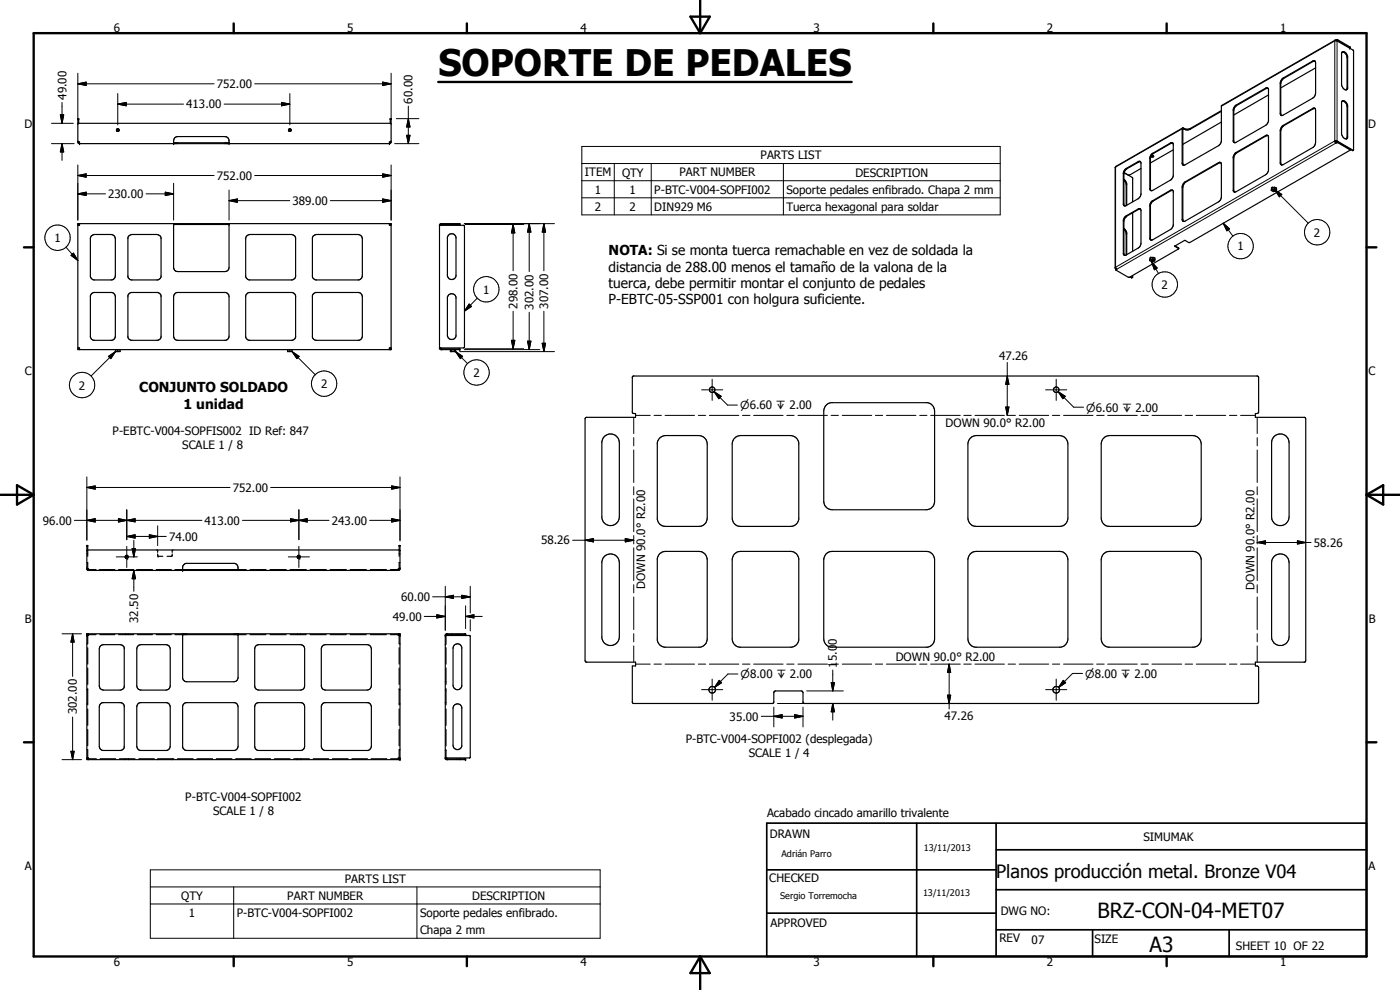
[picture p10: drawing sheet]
<svg xmlns="http://www.w3.org/2000/svg" width="420mm" height="297mm" viewBox="0 0 420 297" stroke-linecap="round" stroke-linejoin="round" font-family="sans-serif">
<g fill="none" stroke="#000" stroke-width=".35">
<path d="M394.7 18.3l-.6 .1-9 5.2-.4 .6-.3 .9v9.1l.2 .5M400.6 12.1v.2l.5-.1 5.1 3v29.9M400.6 12.1h.3M400.7 12.1l-34.1 19.6v10.7l-.4 .9-.5 .4-10.5 5.9M400.9 12.1l.6-.2 3.7 2.2-.1 .4M400.9 12.1v.1M401.1 12.2l.3-.1 3.8 2.2M402.7 15.7a.82 .82 0 0 1 1.3 .3l.4 1v9.5l-.3 .4a1.4 1.4 0 0 1-1.5-1.4zM402.8 15.6a1.57 1.57 0 0 1 1.5 1.5v9.5l-.2 .4M403.1 15.6l-.4 .3M23.4 37.2l.1-.2h93.7l.2 .2M23.6 37v-1.4h-.2v7l.3 .5h93.3l.4-.5v-7h-.3v1.4"/>
<path d="M35.1 38.8a.32 .32 0 0 1 .5 .1 .32 .32 0 0 1-.2 .5l-.3-.1zM86.7 38.9a.32 .32 0 0 1 .5 0 .32 .32 0 0 1-.2 .5l-.2-.1zM354.9 38.4l-20.1 11.6-.1 .3v30.1l.3 .3-.2 .3M354.9 38.4l-.1 10.7 .4 .5M366.6 33.4l-9.4 5.4a2.42 2.42 0 0 1-2.2-.1v10.6l.2 .3M366.6 36.6l-11.6 6.7M366.6 33.2l-9.4 5.4a2.46 2.46 0 0 1-2.3-.2M370.8 31.7l9-5.2 .3-.2 .5 .3 .1 9.7-.4 .9-9.7 5.6-.5-.4v-9.5zM380.5 26.5l-.5 .1-8.9 5.1-.6 .6-.2 .7v9.5l.1 .3M380.7 28.5l-10.4 6M384.8 23.7l9.1-5.4 .6-.1 .2 .3 .1 9.4-.2 .9-.7 .7-8.8 5a.54 .54 0 0 1-.6 .1 .54 .54 0 0 1-.3-.6v-9.1zM394.7 32.6l.1 .5v9.7l-.2 .8-.5 .6-9 5.2-.5 .1"/>
<path d="M394.7 32.6l-.6-.2-9 5.2-.6 .7-.3 .9v9.7l.4 .6M394.7 32.6h-.6l-8.8 5.1-.8 .9-.1 .6v9.7l.2 .6M394.8 20.4l-10.4 6M402.7 30.5a1.21 1.21 0 0 1 1.2 0 1.21 1.21 0 0 1 .5 1.2v9.5a.81 .81 0 0 1-.8 .4 .81 .81 0 0 1-.7-.7l-.3-.7zM402.8 30.3a1.7 1.7 0 0 1 1.5 1.5v9.5l-.2 .4M23.4 42.3v.2l.5 .1v.5M23.6 42.6l.3 .2M52.1 43.1l.2-1.6 .6-.4 .5-.1h14.1l.7 .2 .5 .5v1.4M52.1 42.8h16.6M117.1 42.6l-.2 .2M117.4 42.3l-.1 .2-.4 .1v.5M337.3 53.8l.8 1.4v6.4"/>
<path d="M337.3 54l.7 1.3v6.4M337.6 50.8l4.1-2.4h.5l.2 .4-.1 10-.6 .8-4.2 2.2-.4-.4v-9.5zM342.2 48.5l-4.1 2.2-.8 1v9.8l.2 .3M342.4 50.5l-3.5 2.1-1.6-.8 2.6 1.6v7.2M345.4 46.9a.48 .48 0 0 0 .8 0M345.5 46.8h.6M345.6 46.2l5.6-3.3 .5-.1 .4 .3-.1 10.1-.6 .7-5.8 3.3-.5-.4v-9.5zM346.1 46.8l.1 .1M346.2 46.8h-.7M346.2 46.9h.1M351.9 42.9l-.5 .1-5.3 3.1-.7 .8-.1 10 .1 .3M351.9 57.1l-.5 .1-5.4 3.2-.6 .7-.1 10.6 .1 .3"/>
<path d="M352.1 45l-6.8 3.9M355.2 55l10.5-6.2 .5-.1 .2 .2 .2 10.3-.3 .7-.6 .7-10.4 5.9-.5-.5v-10.1zM366.3 48.8l-10.5 5.9-.4 .4-.4 .9v10.1l.2 .3M370.6 46l9.2-5.3 .5-.1 .3 .3 .1 10.2-.4 .9-9.8 5.7-.4-.5v-10.1zM380.5 40.7l-.5 .1-8.9 5.1-.7 .8-.1 10.6 .1 .3M381.7 56.4l-.2 .7M381.8 56.2v.5M381.8 56.2l-.1 .1M381.8 56.7l-.3 .4M382.1 56.9l.5 .2-.3 .1-.3-.1zM382.6 56.9v.1M382.6 56.2h-.8"/>
<path d="M382.6 56.2l.5 .2v.5M382.6 56.2v.4M382.6 56.6l.5 .3M382.6 56.6l-.8 .1M383.1 56.9l-.2 .5-.8 .1-.6-.4M400.6 42.3h.7l4.9 2.8M400.6 42.3l.2 .1M400.6 42.3l.3 .6M400.8 42.4h.3l4.9 2.8 .2-.1M400.8 42.4l.1 .3M400.9 42.7l.6-.1 3.7 2.1v.4l-48.1 27.7-1.6-.7-2.8 1.7M400.9 42.9l.6-.1 3.7 2.2"/>
<path d="M400.9 42.7v.2M23.9 67.4h-.5v-.3h94v.3h-.5M23.9 67.1v.5h-.5v36.8h.5v.5M27.5 70.7l.9-.3h4.9a1.3 1.3 0 0 1 1.3 1.2v11.2l-.2 .6-.8 .6h-5.5l-.6-.4-.4-.6v-11.6zM38.6 70.9l1-.5h7.5l1.1 .5 .1 .5v11.6l-.5 .8-.4 .2h-8l-.8-.6-.2-.4v-11.6zM52.1 67.4h16.6M52.1 67.1v13.2l.4 .9 .9 .3h14.1l.9-.3 .3-.9v-13.2M73.9 70.9l1.1-.5h12.5l1 .5 .2 .5v11.6l-.2 .4-.8 .6h-13l-.4-.2-.6-.8v-11.6zM93.9 70.9l1.1-.5h12.5a1.3 1.3 0 0 1 1.2 1.2v11.2l-.3 .8-.7 .4h-13l-.8-.6-.1-.4v-11.6zM116.9 67.1v.5h.5v36.8h-.5v.5M131.9 67.6h7.2l.3 .3v36.2l-.3 .3h-7.2M132.4 67.1h5.6v.3h-5.6"/>
<path d="M132.4 67.1v.3M132.4 67.1l-.5 .4v37l.5 .4M132.4 67.4l-.3 .2M134.5 70.7a1.31 1.31 0 0 1 1.4-.5 1.31 1.31 0 0 1 1 1v11.6a1.33 1.33 0 0 1-1.3 1.1 1.33 1.33 0 0 1-1.3-1.1v-11.6zM337.3 68.5l.8 1.4v6.5M337.3 68.7l.7 1.3v6.5M338 65l-.1 .1M338 76.5l3.9-2.3 .5-1v-10.2l-.4-.4-4 2.2-.8 1-.1 10.4 .4 .4M338 76.5l-.5 .1M339.9 63.8v11.6M342.2 62.7l-.5 .1-3.6 2.1-.8 1.1v10.3l.2 .3M345.3 77.2l-.3 1"/>
<path d="M345.3 77.2v.6M345.3 77.2h.7M345.3 77.8l-.3 .4M345.5 78l.4-.1 .2 .2-.5 .1zM345.6 60.5l5.6-3.4 .5-.1 .4 .3-.1 10.7-.6 .7-5.9 3.4-.4-.5v-10.1zM346 77.2l.6 .2v.6M346 77.2v.4M346 77.6l.6 .4M346 77.6l-.7 .2M346.6 78l-.2 .4-.8 .1-.6-.3M352.7 73.8l1 .6v.3l-14.8 8.5-4.1-2.2M352.7 73.8l1 .8"/>
<path d="M27.5 88.1l.6-.3h5.5l.8 .5 .2 .7v11.9l-.2 .7-.5 .4-5.8 .1-.6-.3-.3-.5-.1-12.5zM38.6 88.3l.8-.5h8l.8 .5 .1 .5v12.3l-.3 .7-.6 .3h-8l-.8-.5-.2-.5v-12.3zM52.3 88.3l.8-.5h14.6l.5 .2 .5 .5v.5v11.9l-.3 .9-.7 .3h-14.6l-.6-.3-.4-.9v-11.9zM73.9 88.3l.8-.5h13l.8 .5 .2 .5v12.3l-.2 .5-.8 .5h-13l-.6-.3-.4-.7v-12.3zM93.9 88.3l.8-.5h13l.7 .3 .3 .9v11.9l-.3 .9-.7 .3h-13l-.6-.3-.3-.7v-12.3zM134.7 88.4a1.33 1.33 0 0 1 2.2 .8v11.6a1.32 1.32 0 0 1-1.3 1.1 1.32 1.32 0 0 1-1.3-1.1v-11.6zM334.7 80.3l.1-.1 .4 .6-.4 .2M339.2 83.1l.4 .3 .3-.2M339.3 83l.6 .2M339.9 82.6v.6M23.9 104.6h-.5v.3h94v-.3h-.5M34.7 104.9v.6h1.4v-.6"/>
<path d="M34.8 104.9h.1M34.9 104.9h.1M35.2 104.9h-.5M35.3 104.9v.6M35.5 104.9h.6M35.8 104.9h.1M86.3 104.9v.6h1.4v-.6M86.5 104.9h.1M86.8 104.9h-.5M87 104.9v.6M87.2 104.9h.5M87.5 104.9h.1"/>
<path d="M132.1 104.4l.3 .2M132.4 104.6h5.6v.3h-5.6M132.4 104.6v.3M135.2 104.9v.6h1.5v-.6h-.3M135.2 104.9h.9M135.5 104.9h.1M135.5 104.9v.6M136.3 104.9v.6M175.8 125.3l14.9-.1v-1.1l-.8-.1-.1-.3v-10.5l.3-.4h187.3l.3 .4v10.5l-.2 .3-.7 .1v1.1h14.7l.4 .5-.1 72.8-.3 .2h-14.7v1.1l.6 .1 .3 .3v10.5l-.3 .4h-136.1l-.3-.4v-2.9l-.5-.5h-7.9l-.4 .5v2.9l-.3 .4h-41.8l-.3-.4v-10.9h.9v-1.1h-14.7l-.4-.5v-72.5zM181.3 131.1a2.63 2.63 0 0 1 2.9-.7 2.63 2.63 0 0 1 1.7 2.4v22.3a2.64 2.64 0 0 1-2.5 2.6 2.64 2.64 0 0 1-2.8-2.3v-22.9zM197.9 131.6l.8-.7 1-.2h10.1a2.59 2.59 0 0 1 2.4 2.5v22.2a2.52 2.52 0 0 1-2.4 2.5h-10.1a2.48 2.48 0 0 1-2.4-2.1v-23zM220.4 131.6l.8-.7 1-.2h15.1a2.58 2.58 0 0 1 2.4 2.1v23a2.49 2.49 0 0 1-2.4 2.1h-15.1a2.51 2.51 0 0 1-2.5-2.5v-22.2z"/>
<path d="M247.9 121.7l.5-.5 1-.4h28.9a2.57 2.57 0 0 1 2.2 2.5v27.2a2.46 2.46 0 0 1-2.5 2.5h-28.2a2.59 2.59 0 0 1-2.6-2.5v-27.2zM291.1 131.6l.9-.7 1-.2h25a2.59 2.59 0 0 1 2.5 2.5v22.2a2.52 2.52 0 0 1-2.5 2.5h-25a2.52 2.52 0 0 1-2.5-2.5v-22.2zM331.1 131.6l.8-.7 1.1-.2h25a2.59 2.59 0 0 1 2.5 2.5v22.2a2.52 2.52 0 0 1-2.5 2.5h-25a2.51 2.51 0 0 1-2.5-2.5v-22.2zM382.3 131.1a2.62 2.62 0 0 1 2.9-.7 2.62 2.62 0 0 1 1.7 2.4v22.3a2.62 2.62 0 0 1-2.7 2.6 2.62 2.62 0 0 1-2.6-2.6v-22.3l.1-.7zM26.1 170.5l.5 .1v.6M26.1 170.6h.1M26.1 166.2h.1M26.1 168.8h.1M26.1 165.2l.2-.2h93.5l.2 .2M26.2 168.8l.2 2.1h2.4M26.2 166.2h.1M26.3 166.9v-3.2h-.2v7.1l.5 .4"/>
<path d="M26.6 171.2h92.9M29.8 170.9v.1M29.8 171.1v.1M30 170.9h4.5M35.6 170.9h4.5M37.3 170.9v.1M37.3 171.1v.1M38.3 166.7a.5 .5 0 0 0-.8 .4 .5 .5 0 0 0 .8 .4M41.1 170.9v.1M41.1 171.1v.1M41.2 170.9h4.6M46.9 170.9h4.5"/>
<path d="M47.1 165l.1 .1M47.3 165.1v.6M47.3 166.2v.6M47.3 166.8h.1M47.4 166.9h1.4M51.1 170.9v.1M51.1 171.1v.1M51.5 166.9h-1.3M51.5 166.9h.1M51.7 166.2l-.1 .6M51.7 165.1v.6M51.9 165l-.1 .1"/>
<path d="M52.5 170.9h21.4M54.8 171.2l.1-1.4 .9-.8h14.6l.8 .6 .2 1.6M75 170.9h4.8M76.4 170.9v.1M76.4 171.1v.1M81.1 170.9h4.8M87.1 170.9h4.8M89.4 167.5h.5M89.9 166.7a.47 .47 0 0 0-.7 0 .47 .47 0 0 0 .3 .7 .47 .47 0 0 0 .6-.4 .42 .42 0 0 0-.6-.2 .42 .42 0 0 0-.1 .6M91.4 170.9v.1M91.4 171.1v.1M93.1 170.9h4.8"/>
<path d="M96.4 170.9v.1M96.4 171.1v.1M99.1 170.9h4.8M105.1 170.9h4.8M111.2 170.9h4.7M111.5 170.9v.1M111.5 171.1v.1M119.8 166.9v-3.2h.2v7.1l-.5 .4M119.8 166.2h.2M120 170.5l-.5 .1v.6M120 168.8h-.2l-.1 2.1h-2.5M181.3 167a2.63 2.63 0 0 1 2.9-.6 2.63 2.63 0 0 1 1.7 2.4v22.3a2.64 2.64 0 0 1-2.5 2.6 2.64 2.64 0 0 1-2.8-2.2v-23.1z"/>
<path d="M197.9 166.3l.8-.6 1-.3h10.1a2.51 2.51 0 0 1 2.4 2.5v23.8a2.57 2.57 0 0 1-2.1 2.5h-10.7a2.55 2.55 0 0 1-2.1-2.1v-24.5zM220.4 166.3l.8-.6 1-.3h15.1a2.47 2.47 0 0 1 2.4 2.2v24.5a2.55 2.55 0 0 1-2.1 2.1h-15.7a2.57 2.57 0 0 1-2.2-2.5v-23.8zM247.9 166.3l.8-.6 1.1-.3h28.2a2.51 2.51 0 0 1 2.5 2.5v23.8a2.57 2.57 0 0 1-2.2 2.5h-28.9a2.57 2.57 0 0 1-2.2-2.5v-23.8zM291.1 166.3l.9-.6 1-.3h25a2.52 2.52 0 0 1 2.5 2.5v23.8a2.57 2.57 0 0 1-2.2 2.5h-25.7a2.57 2.57 0 0 1-2.1-2.5v-23.8zM331.1 166.3l.8-.6 1.1-.3h25a2.51 2.51 0 0 1 2.5 2.5v23.8a2.57 2.57 0 0 1-2.2 2.5h-25.7a2.57 2.57 0 0 1-2.1-2.5v-23.8zM382.3 167a2.62 2.62 0 0 1 2.9-.6 2.62 2.62 0 0 1 1.7 2.4v22.3a2.62 2.62 0 0 1-2.7 2.6 2.62 2.62 0 0 1-2.6-2.6v-22.3l.1-.7zM26.1 193.2h.1M26.2 193.2h.1M26.3 190.7v2.4M26.3 194.4v4.9M26.6 190.2v.5h-.5v36.7h.5v.5M28.8 190.4h-2.7v-.2h93.9v.2h-2.8"/>
<path d="M30 190.4h4.5M30 194l1.1-.6h5l.8 .4 .4 .6-.1 11.9-.5 .5-.6 .3h-5a1.3 1.3 0 0 1-1.3-1.3v-11.1zM35.6 190.4h4.5M37.7 190.2h.1M37.7 190.3v.1M38.5 190.2h.1M38.5 190.3v.1M41.2 190.4h4.6M41.6 193.6l.7-.2h7.5l1 .6 .3 .7v11.1l-.6 1-.7 .3h-7.5l-1-.6-.2-.7v-11.1zM46.9 190.4h4.5M52.5 190.4h21.4M54.8 190.2l.1 13.6a1.23 1.23 0 0 0 1.2 .8h14.1l.7-.3 .5-1v-13.1"/>
<path d="M75 190.4h4.8M76.8 193.8l.9-.4h12.5l.9 .4 .3 .9v11.1l-.3 .9-.9 .4h-12.5l-.9-.4-.4-.9v-11.1zM81.1 190.4h4.8M87.1 190.4h4.8M89.3 190.2h.1M89.3 190.3v.1M90.1 190.2h.1M90.1 190.3v.1M93.1 190.4h4.8M96.6 194l1.1-.6h12.5a1.3 1.3 0 0 1 1.3 1.3v11.1a1.3 1.3 0 0 1-1.3 1.3h-12.5l-.7-.3-.6-1v-11.1zM99.1 190.4h4.8M105.1 190.4h4.8"/>
<path d="M111.2 190.4h4.7M119.5 190.2v.5h.5v36.7h-.5v.5M119.8 190.7v2.4M119.8 194.4v4.9M119.8 193.2h.2M133.6 190.7h7.4l.1 .2v36.3l-.1 .2h-7.4M133.6 193.4h.1M133.8 193.4h.1M133.8 194.4v4.9M134.1 190.2h5.6v.2h-5.7l-.2 .3v2.4M134.1 190.2v.2M134.1 190.2l-.5 .3v37.1l.5 .3"/>
<path d="M135.7 190.2h.1M135.7 190.3v.1M136.2 193.7a1.32 1.32 0 0 1 1.4-.5 1.32 1.32 0 0 1 1 1v11.7a1.33 1.33 0 0 1-1.4 1 1.33 1.33 0 0 1-1.2-1.3v-11.1zM137.2 190.2h.1M137.2 190.3v.1M138.1 190.2h.1M138.1 190.3v.1M26.1 211.2h.1M26.1 206.9h.1M26.2 211.2h.1M26.2 206.9h.1M26.3 200.4v5"/>
<path d="M26.3 206.6v4.9M26.3 212.7v4.9M26.3 218.9v4.9M30.2 211.2l.6-.4h5.5l.9 .8 .1 12.6-.2 .4-.6 .5-5.7 .1-.8-.6-.2-.7v-11.9zM41.4 211.2l.7-.4h8l.6 .4 .4 .8v11.9l-.6 1.1-.4 .2h-8l-.8-.6-.2-.7v-11.9zM55.2 211.2l.6-.4h14.6l.5 .2 .5 1v11.9l-.2 .7-.8 .6h-14.6l-.4-.2-.6-.8v-12.4zM76.8 211.2l.6-.4h13.1l.6 .4 .3 .8v11.9l-.3 .9-.6 .4h-13.1l-.6-.4-.4-.9v-11.9zM96.8 211.2l.6-.4h13l.5 .2 .6 1v11.9l-.4 .9-.7 .4h-13l-.4-.2-.6-1.1v-11.9zM119.8 200.4v5M119.8 206.6v4.9M119.8 212.7v4.9M119.8 218.9v4.9"/>
<path d="M119.8 211.2h.2M119.8 206.9h.2M133.6 207.1h.1M133.6 210.8h.1M133.6 204.6h.1M133.8 207.1h.1M133.8 210.8h.1M133.8 204.6h.1M133.8 200.4v5M133.8 206.6v4.9M133.8 212.7v4.9M133.8 218.9v4.9"/>
<path d="M136.2 211.7a1.35 1.35 0 0 1 1.4-.5 1.35 1.35 0 0 1 1 1v11.7a1.33 1.33 0 0 1-1.5 1 1.33 1.33 0 0 1-1.1-1.3v-11.1zM26.1 224.9h.1M26.2 224.9l.1 2.5M28.9 227.7h-2.8v.2h93.9v-.2h-2.7M30 227.7h4.7M35.8 227.7h4.7M37.5 227.7v.1M37.5 227.8v.1M38.6 227.7v.1M38.6 227.8v.1M41.7 227.7h4.6M47.3 227.7v.1"/>
<path d="M47.3 227.8v.1M47.5 227.7h4.6M51.7 227.7v.1M51.7 227.8v.1M53.3 227.7h4.6M59.1 227.7h4.7M64.9 227.7h4.7M70.7 227.7h4.7M76.5 227.7h4.7M82.4 227.7h4.6M88.2 227.7h4.6M89.2 227.7v.1"/>
<path d="M89.2 227.8v.1M90.2 227.7v.1M90.2 227.8v.1M94 227.7h4.6M99.8 227.7h4.7M105.6 227.7h4.7M111.4 227.7h4.7M120 224.9l-.2 .1v2.4M133.6 225.2h.1M133.8 225.2h.1M133.8 225v2.4l.3 .3M134.1 227.7h5.6v.2h-5.6"/>
<path d="M134.1 227.7v.2M137.2 227.7v.1M137.2 227.8v.1M137.9 227.7v.1M137.9 227.8v.1M138.2 227.7v.1M138.2 227.8v.1"/>
<circle cx="35.3" cy="39" r=".42"/>
<circle cx="87" cy="39" r=".4"/>
<circle cx="213.7" cy="116.9" r=".83"/>
<circle cx="317" cy="116.9" r=".83"/>
<circle cx="38.1" cy="167.1" r=".42"/>
<circle cx="213.7" cy="207" r="1.01"/>
<circle cx="317" cy="206.9" r="1"/>
</g>
<g fill="#000">
<circle cx="405.1" cy="14.5" r=".18"/>
<circle cx="23.4" cy="35.6" r=".18"/>
<circle cx="23.6" cy="35.6" r=".18"/>
<circle cx="117.1" cy="35.6" r=".18"/>
<circle cx="117.4" cy="35.6" r=".18"/>
<circle cx="23.9" cy="43.1" r=".18"/>
<circle cx="52.1" cy="43.1" r=".18"/>
<circle cx="68.7" cy="43.1" r=".18"/>
<circle cx="116.9" cy="43.1" r=".18"/>
<circle cx="131.9" cy="67.6" r=".18"/>
<circle cx="138" cy="67.1" r=".18"/>
<circle cx="138" cy="67.4" r=".18"/>
<circle cx="131.9" cy="104.4" r=".18"/>
<circle cx="138" cy="104.6" r=".18"/>
<circle cx="138" cy="104.9" r=".18"/>
<circle cx="38.3" cy="166.7" r=".18"/>
<circle cx="38.3" cy="167.5" r=".18"/>
<circle cx="47.4" cy="166.9" r=".18"/>
<circle cx="54.8" cy="170.9" r=".18"/>
<circle cx="54.8" cy="171.2" r=".18"/>
<circle cx="89.9" cy="167.5" r=".18"/>
<circle cx="89.9" cy="166.7" r=".18"/>
<circle cx="26.1" cy="190.7" r=".18"/>
<circle cx="26.1" cy="190.2" r=".18"/>
<circle cx="26.1" cy="190.4" r=".18"/>
<circle cx="54.8" cy="190.4" r=".18"/>
<circle cx="54.8" cy="190.2" r=".18"/>
<circle cx="120" cy="190.4" r=".18"/>
<circle cx="120" cy="190.2" r=".18"/>
<circle cx="120" cy="190.7" r=".18"/>
<circle cx="133.6" cy="190.7" r=".18"/>
<circle cx="139.7" cy="190.2" r=".18"/>
<circle cx="139.7" cy="190.4" r=".18"/>
<circle cx="26.1" cy="227.4" r=".18"/>
<circle cx="120" cy="227.4" r=".18"/>
<circle cx="120" cy="227.9" r=".18"/>
<circle cx="120" cy="227.7" r=".18"/>
<circle cx="133.6" cy="227.4" r=".18"/>
<circle cx="139.7" cy="227.9" r=".18"/>
<circle cx="139.7" cy="227.7" r=".18"/>
</g>
<g fill="none" stroke="#000" stroke-width=".3">
<path d="M393.9 18.3l.2 .1M401.1 11.9v.3M401.3 12.3v30l-.2 .1M401.5 11.9v.3M404.4 17.2l-.1 .1M405.1 14.1v.2M15.4 37h6.6M18.1 34.5h1l-.5 2.5zM18.6 30.7v6.3M23.4 25.1l2.5-.5v1.1zM23.4 22v13.6M23.4 25.1h40.9"/>
<path d="M35.3 31.2l2.6-.5v1zM35.3 31.2h19.8M35.3 28.1v9.4M67.3 31.2h19.7M76.4 25.1h41M84.5 30.7l2.5 .5-2.5 .5zM87 28.1v9.4M114.8 24.6l2.6 .5-2.6 .6zM117.4 22v13.6M118.9 35.6h6.8M122.5 35.6l.6 2.5h-1.1zM122.5 31.8v11.3"/>
<path d="M355.2 38.7h-.2M355.4 38.6v.2M357.2 38.6v.2M366.6 31.9l34-19.6v30l-65.8 37.9v-30.1l20-11.4M370.1 33.1l.2 .1M371 31.5l.1 .2M379.8 26.5l.2 .1M384.2 24.9l.2 .2M384.2 34l.2 .2M384.2 39.2h.2M385.1 23.4l.2 .1M385.1 37.6l.2 .1"/>
<path d="M393.9 32.6h.2M404.4 31.9l-.1 .1M404.4 26.3l-.1 .1M15.4 43.1h6.9M18.6 43.1l.5 2.5h-1zM18.6 43.1v5M23.4 52.7l2.5-.5v1zM23.4 58.2l2.5-.5v1zM23.4 52.7h40.9M23.4 49.5v16.5M23.4 58.2h8.3M43.8 58.2h8.3"/>
<path d="M49.6 57.7l2.5 .5-2.5 .5zM52.1 55v11M68.7 57v9M76.4 52.7h41M114.8 52.2l2.6 .5-2.6 .5zM114.8 59.7l2.6 .5-2.6 .5zM117.4 49.5v16.5M118.4 43.1h7.3M122 40.6h1.1l-.6 2.5zM174.6 43.9h125.6v20.6h-125.6zM174.6 49.1h125.6M174.6 54.2h125.6"/>
<path d="M174.6 59.4h125.6M184.4 49.1v15.4M195.4 49.1v15.4M235.1 49.1v15.4M337.1 52.1l.2 .1M338 50.5l.1 .2M338.1 55.4l-.1 .1M341.5 48.5l.2 .1M345.1 47.5l.2 .1M345.1 56.6l.2 .1M346 46l.1 .1M351.2 42.9l.2 .1"/>
<path d="M351.2 57.1l.2 .1M354.8 48.9l.2 .2M354.8 56.1l.2 .1M355.7 54.6l.1 .1M365.7 48.8l.1 .1M370.1 42.2l.2 .1M370.1 47.3l.2 .1M370.1 57l.2 .1M371 45.8l.1 .1M379.8 40.7l.2 .1M382.6 56.9l2.1 1.4-.7 .8zM382.6 56.9l10 10.1"/>
<path d="M384.2 48.9h.2M400.9 42.9l-65.7 37.9M401.1 42.6v.2M401.5 42.6v.2M404.4 41l-.1 .1M405.1 44.7v.2M406 45.1l-.1 .1M19.8 74.2l3.6 3.9M21.3 76.6l.7-.7 1.4 2.2zM68.7 60.2l2.5-.5v1zM68.7 60.2h18.2M99.1 60.2h18.3"/>
<path d="M139.3 67.1h27.1M139.6 67.4h17.6M154 67.4l.5 2.5h-1zM154 67.4v13.8M158.8 67.1l.5 2.5h-1zM158.8 67.1v14.4M163.2 67.1l.5 2.5h-1zM163.2 67.1v14.1M337.1 61.2l.2 .1M337.1 66.3l.2 .1M337.1 76l.2 .1M338 64.8l.1 .1"/>
<path d="M338.1 70.1l-.1 .1M341.5 62.7l.2 .1M345.1 61.7l.2 .1M345.1 71.4l.2 .1M345.6 78.5l1.7 1.9-.9 .5zM345.6 78.5l2.1 3.5M346 60.2l.1 .1M352.7 73.8v.2M353.6 74.3v.2M354.8 65.8l.2 .1M367.1 67l1.9 1.7-.8 .6zM367.1 67l2.9 3.9"/>
<path d="M140.8 91.2l.7 .7-2.1 1.4zM143.2 89.5l-3.8 3.8M154 93.4v11.2M158.8 93.7v11.2M163.2 93.4v12.1M334.9 80.5l-.1 .1M339.8 83.2l-.2 .2M32.5 106.9l2.2-1.4-1.4 2.1zM34.7 105.5l-7.4 7.3M87.7 105.5l2.1 1.4-.7 .7zM87.7 105.5l6.9 6.9M136.7 105.5l2.1 1.4-.6 .7z"/>
<path d="M136.7 105.5l3.6 3.6M138 105.5h28.4M139.3 104.9h22.7M139.6 104.6h17.6M153.5 102.1h1l-.5 2.5zM158.3 102.4h1l-.5 2.5zM162.7 103h1l-.5 2.5zM210.6 117h6.3M213.7 113.8v6.3M214.3 117.5l2.1 1.4-.7 .7zM214.3 117.5l4 4h3M302.3 112.8l.5 2.5h-1z"/>
<path d="M302.3 108.8v15.8M313.8 117h6.4M317 113.8v6.3M317.6 117.5l2.1 1.4-.7 .7zM317.6 117.5l4.6 4.7h3M190.2 125.2v4.9M190.2 131.3v2.5M190.2 135v9.8M190.7 124.6h4.4M196.3 124.6h2.2M199.6 124.6h8.8M209.6 124.6h2.2"/>
<path d="M212.9 124.6h8.8M222.8 124.6h2.3M226.2 124.6h8.8M236.1 124.6h2.2M239.5 124.6h8.8M249.4 124.6h2.2M252.8 124.6h8.8M262.7 124.6h2.2M266 124.6h8.9M276 124.6h2.2M279.3 124.6h8.9M289.3 124.6h2.2"/>
<path d="M292.6 124.6h8.8M301.8 122.1h1l-.5 2.5zM302.5 124.6h2.2M305.9 124.6h8.8M315.8 124.6h2.2M319.2 124.6h8.8M329.1 124.6h2.3M332.4 124.6h8.9M342.4 124.6h2.2M345.7 124.6h8.9M355.7 124.6h2.2M359 124.6h8.9"/>
<path d="M369 124.6h2.2M372.3 124.6h4.5M377.3 125.2v4.9M377.3 131.3v2.5M377.3 135v9.8M22.3 156.1h38.3M26.1 146.3l2.5-.5v1zM26.1 156.1l2.5-.5v1zM26.1 146.3h42.9M26.1 143.1v19M35.5 155.6l2.5 .5-2.5 .5zM35.5 155.6l5 1v-1l-5 1z"/>
<path d="M38 156.1l2.5-.5v1zM38 153v8.9M47.3 157.8v5.9M72.8 156.1h26M81.2 146.3h38.8M87.2 155.6l2.5 .5-2.5 .5zM87.2 155.6v1l5-1v1zM89.7 156.1l2.5-.5v1zM89.7 153v8.9M110.9 156.1h9.1M117.5 145.8l2.5 .5-2.5 .5zM117.5 155.6l2.5 .5-2.5 .5z"/>
<path d="M120 143.1v19.2M190.2 146v2.5M190.2 149.7v9.8M377.3 146v2.5M377.3 149.7v9.8M34.9 167.1h6.3M38 161l2.5-.6v1.1zM38 163.9v6.4M38 161h11.9M39.7 164.6h1l-.5 2.5zM40.2 171.2l.5 2.5h-1zM40.2 162.1v5"/>
<path d="M40.2 171.2v6.2M44.8 160.4l2.5 .6-2.5 .5zM86.5 167.1h6.4M89.7 163.9v6.4M129.8 179.1h11.3M133.6 179.1l2.5-.5v1zM133.6 175.9v13.2M138.6 178.6l2.5 .5-2.5 .5zM141.1 175.9v8M171.9 162.1h18.3M175.6 162.1l2.5-.5v1zM187.7 161.6l2.5 .5-2.5 .5z"/>
<path d="M190.2 160.7v2.5M190.2 164.4v9.8M190.2 175.4v2.5M190.2 179.1v9.8M377.3 162.8l2.5-.5v.9zM377.3 160.7v2.5M377.3 164.4v9.8M377.3 175.4v2.5M377.3 179.1v9.8M377.3 162.8h16.2M389.4 162.3l2.5 .5-2.5 .4zM18.6 190.2h5.9"/>
<path d="M21.8 190.2l.5 2.5h-1zM21.8 190.2v12.7M127.3 185h6.3M131.1 184.4l2.5 .6-2.5 .4zM139.7 185l2.5-.6v1zM139.7 185h5M139.7 181.8v6.8M141.1 185.9v3.4M190.2 190.1v2.5M190.2 193.8v4.9M190.7 199.3h4.4M196.3 199.3h2.2"/>
<path d="M199.6 199.3h8.8M209.6 199.3h2.2M212.9 199.3h8.8M222.8 199.3h2.3M226.2 199.3h8.8M236.1 199.3h2.2M239.5 199.3h8.8M249.4 199.3h2.2M252.8 199.3h8.8M262.7 199.3h2.2M266 199.3h8.9M276 199.3h2.2"/>
<path d="M279.3 199.3h8.9M284.8 199.3l.5 2.5h-1zM284.8 199.3v13.4M289.3 199.3h2.2M292.6 199.3h8.8M302.5 199.3h2.2M305.9 199.3h8.8M315.8 199.3h2.2M319.2 199.3h8.8M329.1 199.3h2.3M332.4 199.3h8.9M342.4 199.3h2.2"/>
<path d="M345.7 199.3h8.9M355.7 199.3h2.2M359 199.3h8.9M369 199.3h2.2M372.3 199.3h4.5M377.3 190.1v2.5M377.3 193.8v4.9M21.8 215.1v12.8M210.6 206.9h6.3M213.7 203.8v6.3M215.8 204.1l.8 .8-2.2 1.3zM221.4 202.2h-2.9l-4.1 4"/>
<path d="M228.5 214.9h12.5M232.2 214.9l2.5-.5v1zM232.2 212.2v5.9M233.3 211.1h19.8M238.5 214.4l2.5 .5-2.5 .5zM241 212.2v5.9M242.1 207.3h11M249.5 204.9h.9l-.5 2.4zM249.9 211.1l.5 2.5h-.9zM249.9 201v6.3M249.9 211.1v5M284.3 208.6h1l-.5 2.5z"/>
<path d="M313.8 206.9h6.4M317 203.8v6.3M319.1 204.1l.7 .8-2.1 1.3zM324.9 202.1h-3l-4.2 4.1M18.6 227.9h5.9M21.3 225.4h1l-.5 2.5zM45.1 261h135v20.5h-135zM45.1 266.1h135M45.1 271.2h135M70.1 266.1v15.4M125.1 266.1v15.4"/>
<circle cx="17.3" cy="71.3" r="3.8"/>
<circle cx="372.3" cy="73.9" r="3.8"/>
<circle cx="395.3" cy="69.7" r="3.8"/>
<circle cx="145.9" cy="86.8" r="3.8"/>
<circle cx="349.6" cy="85.4" r="3.8"/>
<circle cx="24.6" cy="115.5" r="3.8"/>
<circle cx="97.3" cy="115.1" r="3.8"/>
<circle cx="143" cy="111.8" r="3.8"/>
</g>
<g fill="none" stroke="#000" stroke-width=".71">
<path d="M10.1 9.9h400v277.1h-400zM70.1 7v2.9M140.1 7v2.9M207.2 5h5.8l-2.9 4.9zM210.1 0v9.9M280.1 7v2.9M350.1 7v2.9M131.5 24.6h124.1M7.2 74.2h2.9M410.1 74.2h3M.1 148.5h10M5.1 145.6l5 2.9-5 2.9z"/>
<path d="M410.1 148.5h10M410.1 148.5l5-2.9v5.8zM7.2 222.7h2.9M410.1 222.7h3M70.1 287v2.9M140.1 287v2.9M210.1 287v10M210.1 287l2.9 5h-5.8zM280.1 287v2.9M350.1 287v2.9"/>
</g>
<path d="M230.1 247h180v40h-180zM275.1 247v40M298.9 255h111.2M298.9 247v40M230.1 274h68.8M230.1 261h68.8M298.9 279h111.2M298.9 267h111.2M327.9 279v8M368.9 279v8" fill="none" stroke="#000" stroke-width=".51"/>
<g fill="#000">
<path d="M18.1 34.5h1l-.5 2.5zM23.4 25.1l2.5-.5v1.1zM35.3 31.2l2.6-.5v1zM84.5 30.7l2.5 .5-2.5 .5zM114.8 24.6l2.6 .5-2.6 .6zM122.5 35.6l.6 2.5h-1.1zM18.6 43.1l.5 2.5h-1zM23.4 52.7l2.5-.5v1zM23.4 58.2l2.5-.5v1zM49.6 57.7l2.5 .5-2.5 .5zM68.7 60.2l2.5-.5v1zM114.8 52.2l2.6 .5-2.6 .5z"/>
<path d="M122 40.6h1.1l-.6 2.5zM382.6 56.9l2.1 1.4-.7 .8zM21.3 76.6l.7-.7 1.4 2.2zM114.8 59.7l2.6 .5-2.6 .5zM154 67.4l.5 2.5h-1zM158.8 67.1l.5 2.5h-1zM163.2 67.1l.5 2.5h-1zM367.1 67l1.9 1.7-.8 .6zM140.8 91.2l.7 .7-2.1 1.4zM345.6 78.5l1.7 1.9-.9 .5zM32.5 106.9l2.2-1.4-1.4 2.1zM87.7 105.5l2.1 1.4-.7 .7z"/>
<path d="M136.7 105.5l2.1 1.4-.6 .7zM153.5 102.1h1l-.5 2.5zM158.3 102.4h1l-.5 2.5zM162.7 103h1l-.5 2.5zM214.3 117.5l2.1 1.4-.7 .7zM302.3 112.8l.5 2.5h-1zM317.6 117.5l2.1 1.4-.7 .7zM301.8 122.1h1l-.5 2.5zM26.1 146.3l2.5-.5v1zM26.1 156.1l2.5-.5v1zM35.5 155.6l2.5 .5-2.5 .5zM38 156.1l2.5-.5v1z"/>
<path d="M87.2 155.6l2.5 .5-2.5 .5zM89.7 156.1l2.5-.5v1zM117.5 145.8l2.5 .5-2.5 .5zM117.5 155.6l2.5 .5-2.5 .5zM39.7 164.6h1l-.5 2.5zM38 161l2.5-.6v1.1zM40.2 171.2l.5 2.5h-1zM44.8 160.4l2.5 .6-2.5 .5zM133.6 179.1l2.5-.5v1zM138.6 178.6l2.5 .5-2.5 .5zM175.6 162.1l2.5-.5v1zM187.7 161.6l2.5 .5-2.5 .5z"/>
<path d="M377.3 162.8l2.5-.5v.9zM389.4 162.3l2.5 .5-2.5 .4zM21.8 190.2l.5 2.5h-1zM131.1 184.4l2.5 .6-2.5 .4zM139.7 185l2.5-.6v1zM215.8 204.1l.8 .8-2.2 1.3zM232.2 214.9l2.5-.5v1zM238.5 214.4l2.5 .5-2.5 .5zM249.5 204.9h.9l-.5 2.4zM249.9 211.1l.5 2.5h-.9zM284.3 208.6h1l-.5 2.5zM284.8 199.3l.5 2.5h-1z"/>
<path d="M319.1 204.1l.7 .8-2.1 1.3zM21.3 225.4h1l-.5 2.5z"/>
</g>
<text font-size="11" x="131.6" y="22.8">SOPORTE DE PEDALES</text>
<g font-size="6.3">
<text x="329.4" y="275.4">BRZ-CON-04-MET07</text>
<text x="345" y="285.6">A3</text>
</g>
<text font-size="5.5" x="298.9" y="263.4">Planos producción metal. Bronze V04</text>
<g font-size="4.1">
<text x="182.7" y="76.5">NOTA: Si se monta tuerca remachable en vez de soldada la</text>
<text x="182.7" y="81.5">distancia de 288.00 menos el tamaño de la valona de la</text>
<text x="182.7" y="86.4">tuerca, debe permitir montar el conjunto de pedales</text>
<text x="182.7" y="91.4">P-EBTC-05-SSP001 con holgura suficiente.</text>
<text x="41.8" y="117.6">CONJUNTO SOLDADO</text>
<text x="55.1" y="122.6">1 unidad</text>
</g>
<g font-size="3.5">
<text x="34.2" y="9.6">6</text>
<text x="104.2" y="9.6">5</text>
<text x="174.2" y="9.6">4</text>
<text x="244.2" y="9.6">3</text>
<text x="314.2" y="9.6">2</text>
<text x="384.2" y="9.6">1</text>
<text x="19.9" y="29.9" transform="rotate(-90 19.9 29.9)">49.00</text>
<text x="65.1" y="26.5">752.00</text>
<text x="55.9" y="32.6">413.00</text>
<text x="123.8" y="31.1" transform="rotate(-90 123.8 31.1)">60.00</text>
<text x="7.3" y="38.4">D</text>
<text x="410.6" y="38.4">D</text>
<text x="228.2" y="47.8">PARTS LIST</text>
<text x="65.1" y="54">752.00</text>
<text x="175.5" y="52.9">ITEM</text>
<text x="186.7" y="53">QTY</text>
<text x="203.9" y="52.9">PART NUMBER</text>
<text x="256.7" y="53">DESCRIPTION</text>
<text x="32.5" y="59.5">230.00</text>
<text x="178.6" y="58.1">1</text>
<text x="189" y="58.1">1</text>
<text x="196.4" y="58.1">P-BTC-V004-SOPFI002</text>
<text x="236" y="58.1">Soporte pedales enfibrado. Chapa 2 mm</text>
<text x="87.8" y="61.5">389.00</text>
<text x="178.6" y="63.2">2</text>
<text x="189" y="63.2">2</text>
<text x="196.4" y="63.2">DIN929 M6</text>
<text x="236" y="63.3">Tuerca hexagonal para soldar</text>
<text x="394.3" y="71">2</text>
<text x="16.3" y="72.6">1</text>
<text x="371.4" y="75.1">1</text>
<text x="145" y="88.1">1</text>
<text x="348.6" y="86.7">2</text>
<text x="155.3" y="92.6" transform="rotate(-90 155.3 92.6)">298.00</text>
<text x="160.1" y="92.9" transform="rotate(-90 160.1 92.9)">302.00</text>
<text x="164.5" y="92.6" transform="rotate(-90 164.5 92.6)">307.00</text>
<text x="299.8" y="107.9">47.26</text>
<text x="7.4" y="112.6">C</text>
<text x="142.1" y="113.1">2</text>
<text x="410.7" y="112.6">C</text>
<text x="23.7" y="116.9">2</text>
<text x="96.3" y="116.4">2</text>
<text x="33.8" y="130.5">P-EBTC-V004-SOPFIS002 ID Ref: 847</text>
<text x="283.8" y="128.1">DOWN 90.0° R2.00</text>
<text x="54.7" y="134.7">SCALE 1 / 8</text>
<text x="69.8" y="147.6">752.00</text>
<text x="12.8" y="157.4">96.00</text>
<text x="61.4" y="157.4">413.00</text>
<text x="99.6" y="157.4">243.00</text>
<text x="50.7" y="162.2">74.00</text>
<text x="162.4" y="163.4">58.26</text>
<text x="394.3" y="164">58.26</text>
<text x="193.6" y="176.7" transform="rotate(-90 193.6 176.7)">DOWN 90.0° R2.00</text>
<text x="376.5" y="176.9" transform="rotate(-90 376.5 176.9)">DOWN 90.0° R2.00</text>
<text x="120.4" y="180.4">60.00</text>
<text x="7.4" y="186.9">B</text>
<text x="41.4" y="186.9" transform="rotate(-90 41.4 186.9)">32.50</text>
<text x="117.9" y="186.2">49.00</text>
<text x="410.8" y="186.9">B</text>
<text x="251.2" y="193.5" transform="rotate(-90 251.2 193.5)">0</text>
<text x="251.2" y="200.3" transform="rotate(-90 251.2 200.3)">1</text>
<text x="251.2" y="198.4" transform="rotate(-90 251.2 198.4)">5.0</text>
<text x="268.8" y="198.4">DOWN 90.0° R2.00</text>
<text x="23.1" y="214.4" transform="rotate(-90 23.1 214.4)">302.00</text>
<text x="219" y="216.2">35.00</text>
<text x="283.5" y="216.1">47.26</text>
<text x="205.8" y="223">P-BTC-V004-SOPFI002 (desplegada)</text>
<text x="224.7" y="227.2">SCALE 1 / 4</text>
<text x="55.6" y="240.3">P-BTC-V004-SOPFI002</text>
<text x="64" y="244.5">SCALE 1 / 8</text>
<text x="230.2" y="245">Acabado cincado amarillo trivalente</text>
<text x="231" y="251.5">DRAWN</text>
<text x="343.1" y="252.3">SIMUMAK</text>
<text x="7.4" y="261.1">A</text>
<text x="410.7" y="261.1">A</text>
<text x="86.2" y="270">PART NUMBER</text>
<text x="103.5" y="264.8">PARTS LIST</text>
<text x="230.9" y="264.6">CHECKED</text>
<text x="54.3" y="270">QTY</text>
<text x="56.7" y="275.1">1</text>
<text x="71.1" y="275.1">P-BTC-V004-SOPFI002</text>
<text x="126.1" y="275.1">Soporte pedales enfibrado.</text>
<text x="141.7" y="270">DESCRIPTION</text>
<text x="300.3" y="274.5">DWG NO:</text>
<text x="126.1" y="280.3">Chapa 2 mm</text>
<text x="231.3" y="278.3">APPROVED</text>
<text x="299.9" y="282.6">REV</text>
<text x="309.6" y="283.3">07</text>
<text x="328.5" y="283.1">SIZE</text>
<text x="370.9" y="285.1">SHEET 10 OF 22</text>
<text x="34.2" y="289.9">6</text>
<text x="104.2" y="289.9">5</text>
<text x="174.2" y="289.9">4</text>
<text x="244.2" y="289.9">3</text>
<text x="314.2" y="289.9">2</text>
<text x="384.2" y="289.9">1</text>
</g>
<g font-size="3.3">
<text x="222.1" y="122.9">n6.60 x 2.00</text>
<text x="326" y="123.5">n6.60 x 2.00</text>
<text x="222.2" y="203.5">n8.00 x 2.00</text>
<text x="325.7" y="203.3">n8.00 x 2.00</text>
</g>
<g font-size="2.7">
<text x="234.5" y="257.1">Adrián Parro</text>
<text x="277.2" y="255.3">13/11/2013</text>
<text x="234.1" y="269.7">Sergio Torremocha</text>
<text x="277" y="268.7">13/11/2013</text>
</g>
</svg>
